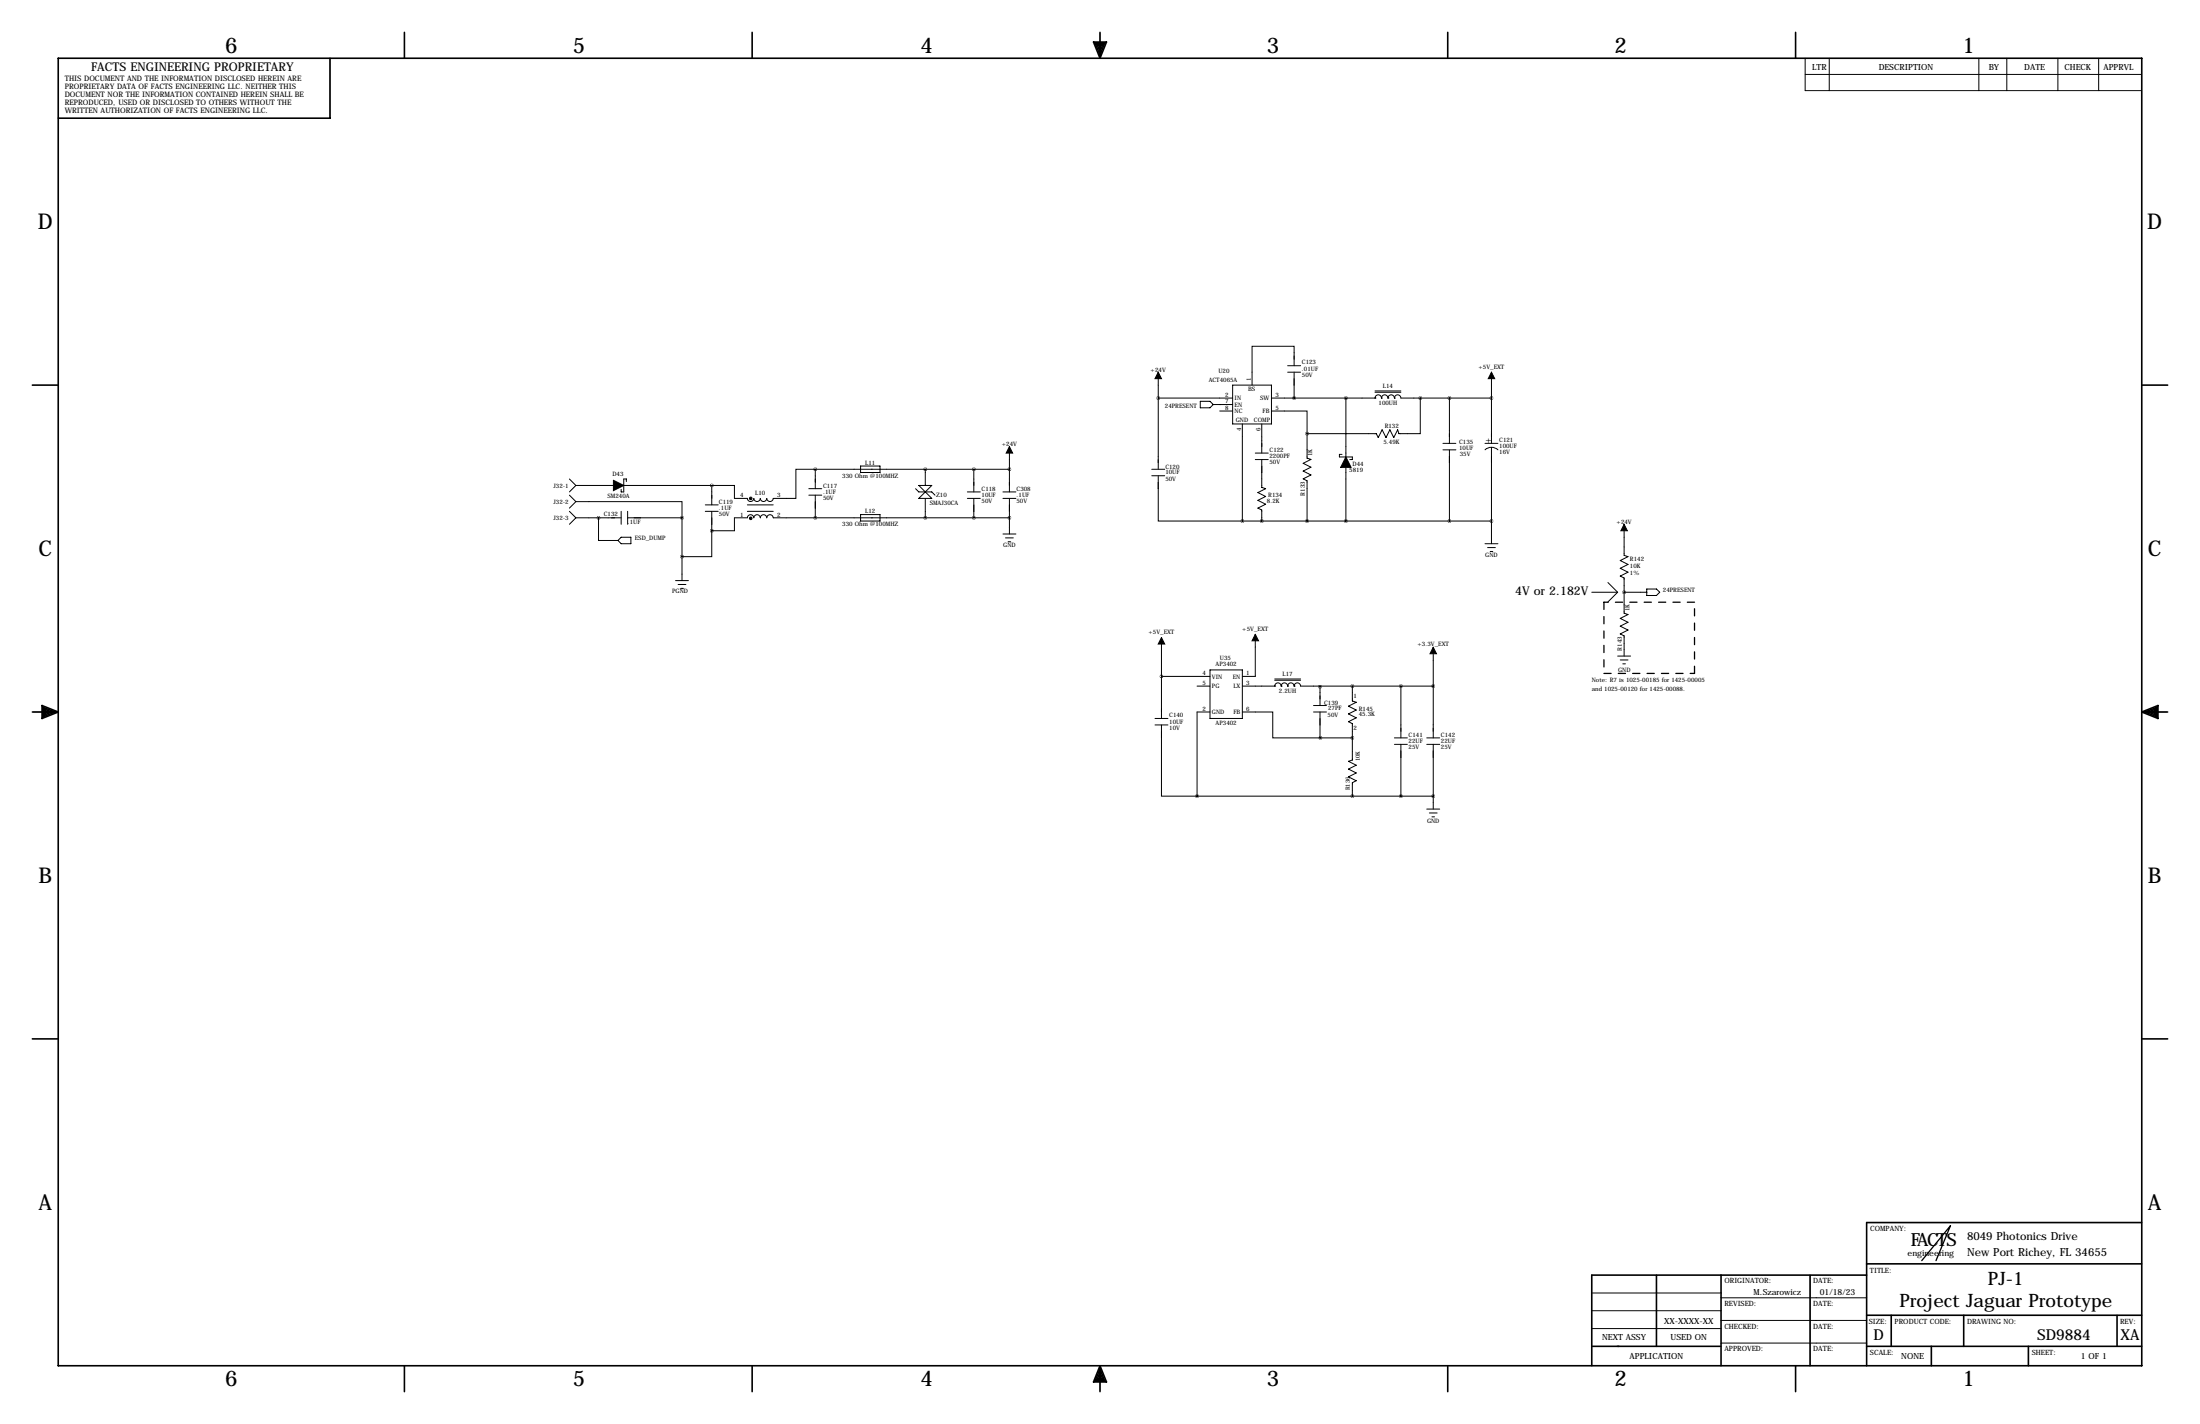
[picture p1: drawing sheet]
<svg xmlns="http://www.w3.org/2000/svg" width="864mm" height="559mm" viewBox="0 0 864 559" stroke-linecap="round" stroke-linejoin="round" font-family="sans-serif">
<g fill="none" stroke="#000" stroke-width=".63">
<path d="M158.7 12.7v10.2M295.2 12.7v10.2M429.3 16.5h5l-2.5 6.4zM429.9 16.9h3.8l-1.9 4.7zM430.5 17.2h2.6l-1.3 3.1zM431.1 17.5h1.3l-.6 1.5zM431.8 12.7v10.2M568.3 12.7v10.2M704.8 12.7v10.2M22.9 22.9h817.8v513h-817.8zM129.5 22.9v23.5h-106.6M12.7 151.1h10.2"/>
<path d="M840.7 151.1h10.2M12.7 279.4h10.2M16.5 276.9l6.4 2.5-6.4 2.5zM16.9 277.5l4.7 1.9-4.7 1.9zM17.2 278.1l3.1 1.3-3.1 1.3zM17.5 278.8l1.5 .6-1.5 .7zM840.7 279.4h10.2M840.7 279.4l6.4-2.5v5zM842 279.4l4.7-1.9v3.8zM843.3 279.4l3.1-1.3v2.6zM844.5 279.4l1.6-.6v1.3zM12.7 407.7h10.2"/>
<path d="M840.7 407.7h10.2M840.7 479.8h-108v56.1M732.7 496h108M650.2 500.4v27.9M675.6 500.4v35.5M710.5 500.4v35.5M732.7 500.4h-107.9v35.5M732.7 516.1h108M742.4 516.1v12.2M770.8 516.1v12.2M831 516.2v12.1M158.7 535.9v10.2"/>
<path d="M295.2 535.9v10.2M431.8 535.9v10.2M431.8 535.9l2.5 6.4h-5zM431.8 537.2l1.9 4.7h-3.8zM431.8 538.5l1.3 3.1h-2.6zM431.8 539.8l.6 1.5h-1.3zM568.3 535.9v10.2M624.8 528.3h50.7M704.8 535.9v10.2M732.7 528.3h108M758.1 528.3v7.6M796.2 528.3v7.6"/>
</g>
<circle cx="635" cy="528.3" r=".32" fill="#000"/>
<g fill="none" stroke="#000" stroke-width=".39">
<path d="M708.6 22.9v12.7h131.7M708.6 29.2h131.7M718.1 22.9v12.7M776.8 22.9v12.7M787.8 22.9v12.7M807.8 22.9v12.7M823.8 22.9v12.7M454.7 146.1v38M454.7 156.2h29.2M471.2 157.5h3.8l1.2 1.3-1.2 1.2h-3.8zM476.2 158.8h7.7M478.8 158.8h.1"/>
<path d="M483.9 151.1h15.2v15.3h-15.2zM499.1 156.2h40.7M505.5 143.5h5M505.5 146.1h5M508 143.5v-7.6h-16.5v15.2M508 146.1v10.1M528.3 156.2v23.1M539.8 156.2a1.27 1.27 0 0 1 1.2-1.3 1.27 1.27 0 0 1 1.3 1.3M539.8 156.2h.1M539.8 153.9h10.1M539.8 153.4h10.1M542.3 156.2a1.27 1.27 0 0 1 1.3-1.3 1.27 1.27 0 0 1 1.2 1.3"/>
<path d="M542.3 156.2h.1M544.8 156.2a1.27 1.27 0 0 1 1.3-1.3 1.27 1.27 0 0 1 1.3 1.3M544.8 156.2h.1M547.4 156.2a1.27 1.27 0 0 1 1.2-1.3 1.27 1.27 0 0 1 1.3 1.3h35.6M547.4 156.2h.1M557.5 156.2v14h-8.4l-.5-1.5-1.5 3-1.5-3-1.5 3-1.6-3-1.5 3-.7-1.5h-27.2M569 156.2v17.8M585.5 146.1v27.9M396.2 175.3v17.7M478.8 161.3h5.1M487.7 166.4v38.1M492.8 177.8h5"/>
<path d="M495.3 166.4v11.4M499.1 161.3h14v8.9M513.1 170.2v9.6l1.5 .5-3 1.5 3 1.5-3 1.6 3 1.5-3 1.5 1.5 .8v15.8M526.8 178.3h-1v1h5.1v1h-1.1M566.4 174h5.1M566.4 176.5h5.1M569 176.5v28M582.9 174h5.1M582.9 176.5a3.7 3.7 0 0 1 5.1 0M585.5 175.5v37.9M223.5 188l2.6 2.5M223.5 194.3l2.6 2.5"/>
<path d="M226.1 196.8h41.6v6.4M226.1 190.5h14.7M226.1 190.5l-2.6 2.5M226.1 196.8l-2.6 2.6M244.9 190.5h34.5M245.9 189v-1h-1v5h-1.1v-1M276.9 198.1h5M279.4 190.5v7.6M293.4 198.1h10.1M317.5 191.8h5.1M317.5 194.3h5.1M320 184.1h-7.6v11.5h-8.9a1.27 1.27 0 0 1-1.2 1.2 1.27 1.27 0 0 1-1.3-1.2 1.27 1.27 0 0 1-1.3 1.2 1.27 1.27 0 0 1-1.2-1.2 1.27 1.27 0 0 1-1.3 1.2 1.27 1.27 0 0 1-1.3-1.2 1.27 1.27 0 0 1-1.3 1.2 1.27 1.27 0 0 1-1.2-1.2h-5.1v-5.1h-8.9"/>
<path d="M320 184.1v7.7M320 194.3v8.9M320 184.1h76.2M337.8 182.9h7.6v2.5h-7.6zM359.4 191.8l1.3 1.2h5.1l1.2 1.3M360.7 190.5h5.1l-5.1 5.1h5.1zM363.2 184.1v6.4M363.2 195.6v7.6M379.7 193h5.1M379.7 195.6h5.1M382.3 184.1v8.9M382.3 195.6v7.6"/>
<path d="M393.7 193h5.1M393.7 195.6h5.1M396.2 195.6v14M452.1 184.1h5.1M452.1 186.7h5.1M454.7 186.7v17.8h33M492.8 180.3h5M495.3 180.3v11l1.5 .5-3 1.5 3 1.5-3 1.5 3 1.6-3 1.5 1.5 .8v4.3M528.3 183.4v21.1M223.5 200.7l2.6 2.5M226.1 203.2h17.7M226.1 203.2l-2.6 2.5"/>
<path d="M234.9 203.2v8.9h7.7M243.8 200.7v5M243.8 210.8h3.8v2.6h-3.8l-1.2-1.3zM246.4 203.2h21.3M246.4 200.7v5M267.7 203.2v24.6M276.9 200.7h5M279.4 208.3v10.1h-11.7M279.4 200.7v7.6M293.4 203.2h-5.1v5.1h-8.9M293.4 200.7h10.1M293.4 203.2a1.27 1.27 0 0 1 1.2-1.2 1.27 1.27 0 0 1 1.3 1.2"/>
<path d="M295.9 203.2a1.27 1.27 0 0 1 1.3-1.2 1.27 1.27 0 0 1 1.2 1.2M298.5 203.2a1.27 1.27 0 0 1 1.2-1.2 1.27 1.27 0 0 1 1.3 1.2M301 203.2a1.27 1.27 0 0 1 1.3-1.2 1.27 1.27 0 0 1 1.2 1.2h92.7M337.8 201.9h7.6v2.6h-7.6zM393.7 209.6h5.1M394.7 211.1h3.1M395.7 212.6h1M487.7 204.5h97.8M582.9 213.4h5.1M583.9 214.9h3.1M585 216.4h1M637.5 205.7v12.2l1.6 .5-3.1 1.6 3.1 1.5-3.1 1.5 3.1 1.5-3.1 1.6 1.5 .7v13.8l1.6 .5-3.1 1.6 3.1 1.5-3.1 1.5 3.1 1.5-3.1 1.6 1.5 .7v8"/>
<path d="M265.2 227.8h5.1M266.2 229.4h3M267.2 230.9h1M624.8 232.4h10.2M631.2 228.6l3.8 3.8M635 232.4l-3.8 3.8M637.5 232.4h8.9M646.4 231.1h3.8l1.3 1.3-1.3 1.3h-3.8zM455.9 250.2v31.7M492.8 248.9v16.5h-5.1M562.6 254v35.6M635 257.5h5.1"/>
<path d="M636 259h3.1M455.9 265.4h19.1M469.9 269.2h5.1M475 262.9h12.7v19h-12.7zM475 279.4h-5.1v33M487.7 279.4h11.9v10.2h18.7M487.7 269.2h12.7M500.4 269.2a1.27 1.27 0 0 1 1.2-1.2 1.27 1.27 0 0 1 1.3 1.2M500.4 269.2h.1M500.4 267h10.1M500.4 266.4h10.1M502.9 269.2a1.27 1.27 0 0 1 1.3-1.2 1.27 1.27 0 0 1 1.3 1.2"/>
<path d="M502.9 269.2h.1M505.5 269.2a1.27 1.27 0 0 1 1.2-1.2 1.27 1.27 0 0 1 1.3 1.2M505.5 269.2h.1M508 269.2a1.27 1.27 0 0 1 1.3-1.2 1.27 1.27 0 0 1 1.2 1.2h7.7v.3M508 269.2h.1M515.6 276.9h5.1M515.6 279.4h5.1M518.2 279.4l.1 10.2M518.2 269.5v7.4M530.9 269.2h-12.7v.3M530.9 269.2v5.9l1.5 .5-3.1 1.5 3.1 1.5-3.1 1.6 3.1 1.5-3.1 1.5 1.6 .8v14.2l-1.6 .6 3.1 1.5-3.1 1.5 3.1 1.5-3.1 1.6 3.1 1.5-1.5 .7v5.3M530.9 269.2h31.7"/>
<path d="M549.9 269.2v20.4M637 260.5h1M453.4 281.9h5.1M453.4 284.5h5.1M455.9 284.5v27.9h14M518.3 289.6h12.6M547.4 289.6h5M547.4 292.1h5M549.9 292.1v20.3M560.1 289.6h5M560.1 292.1h5M562.6 292.1v25.4"/>
<path d="M469.9 312.4h92.7M560.1 317.5h5M561.1 319h3M562.1 320.5h1M624.8 514.3h50.9M624.8 507.4h50.9M675.6 518.2h57.1M675.6 509.3h57.1M624.8 521.4h50.9M675.6 527h57.1"/>
<circle cx="294.7" cy="195.6" r=".51"/>
<circle cx="294.7" cy="195.6" r=".25"/>
<circle cx="294.7" cy="203.4" r=".51"/>
<circle cx="294.7" cy="203.4" r=".25"/>
</g>
<path d="M754.4 494.7l11.3-13.7-5.7 13.7" fill="none" stroke="#000" stroke-width=".51"/>
<path d="M629.6 236.3v28M665.2 236.3h-35.6M629.6 264.3h35.6M665.2 264.3v-28" fill="none" stroke="#000" stroke-width=".51" stroke-dasharray="2.8 2.8"/>
<path d="M454.7 146.1l1.2 2.5h-2.5zM585.5 146.1l1.2 2.5h-2.5zM396.2 175.3l1.3 2.5h-2.5zM240.8 188.5l4.1 2-4.1 2zM528.3 179.3l2.1 4.1h-4.1zM637.5 205.7l1.3 2.6h-2.5zM455.9 250.2l1.3 2.5h-2.5zM492.8 248.9l1.2 2.6h-2.5zM562.6 254l1.3 2.5h-2.6z" fill="#000" stroke="#000" stroke-width=".39"/>
<path d="M382.2 203.2a.05 .05 0 0 0 .1 0 .05 .05 0 0 0-.1 0zM382.2 184.2a.05 .05 0 0 0 .1 0 .05 .05 0 0 0-.1 0zM363.2 184.2a.05 .05 0 0 0 .1 0 .05 .05 0 0 0-.1 0zM363.2 203.2a.05 .05 0 0 0 .1 0 .05 .05 0 0 0-.1 0zM320 203.2a.05 .05 0 0 0 .1 0 .05 .05 0 0 0-.1 0zM320 184.2a.05 .05 0 0 0 .1 0 .05 .05 0 0 0-.1 0zM557.5 156.2a.05 .05 0 0 0 .1 0 .05 .05 0 0 0-.1 0zM528.3 156.2a.05 .05 0 0 0 .1 0 .05 .05 0 0 0-.1 0zM513 204.5a.05 .05 0 0 0 .1 0 .05 .05 0 0 0-.1 0zM528.3 204.5a.05 .05 0 0 0 .1 0 .05 .05 0 0 0-.1 0zM513 170.2a.05 .05 0 0 0 .1 0 .05 .05 0 0 0-.1 0zM487.6 204.5a.05 .05 0 0 0 .1 0 .05 .05 0 0 0-.1 0zM396.2 184.2a.05 .05 0 0 0 .1 0 .05 .05 0 0 0-.1 0zM454.6 156.2a.05 .05 0 0 0 .1 0 .05 .05 0 0 0-.1 0zM585.4 156.2a.05 .05 0 0 0 .1 0 .05 .05 0 0 0-.1 0zM396.2 203.2a.05 .05 0 0 0 .1 0 .05 .05 0 0 0-.1 0zM585.4 204.5a.05 .05 0 0 0 .1 0 .05 .05 0 0 0-.1 0zM568.9 156.2a.05 .05 0 0 0 .1 0 .05 .05 0 0 0-.1 0zM568.9 204.5a.05 .05 0 0 0 .1 0 .05 .05 0 0 0-.1 0zM530.8 289.6a.05 .05 0 0 0 .1 0 .05 .05 0 0 0-.1 0zM518.1 269.5a.05 .05 0 0 0 .1 0 .05 .05 0 0 0-.1 0zM530.8 312.4a.05 .05 0 0 0 .1 0 .05 .05 0 0 0-.1 0zM530.8 269.2a.05 .05 0 0 0 .1 0 .05 .05 0 0 0-.1 0zM518.3 289.6a.05 .05 0 0 0 .1 0 .05 .05 0 0 0-.1 0zM455.9 265.4a.05 .05 0 0 0 .1 0 .05 .05 0 0 0-.1 0zM562.6 269.2a.05 .05 0 0 0 .1 0 .05 .05 0 0 0-.1 0zM549.9 269.2a.05 .05 0 0 0 .1 0 .05 .05 0 0 0-.1 0zM549.9 312.4a.05 .05 0 0 0 .1 0 .05 .05 0 0 0-.1 0zM562.6 312.4a.05 .05 0 0 0 .1 0 .05 .05 0 0 0-.1 0zM637.5 232.4a.05 .05 0 0 0 .1 0 .05 .05 0 0 0-.1 0zM267.7 218.4a.05 .05 0 0 0 .1 0 .05 .05 0 0 0-.1 0zM267.7 203.2a.05 .05 0 0 0 .1 0 .05 .05 0 0 0-.1 0zM234.9 203.2a.05 .05 0 0 0 .1 0 .05 .05 0 0 0-.1 0z" fill="#000" stroke="#000" stroke-width="1.3"/>
<g font-size="8.5">
<text x="88.3" y="20.8">6</text>
<text x="224.9" y="20.8">5</text>
<text x="361.4" y="20.8">4</text>
<text x="497.3" y="20.8">3</text>
<text x="633.8" y="20.8">2</text>
<text x="770.3" y="20.8">1</text>
<text x="14.8" y="90">D</text>
<text x="842.9" y="90">D</text>
<text x="15.1" y="218.3">C</text>
<text x="843.1" y="218.3">C</text>
<text x="15.1" y="346.6">B</text>
<text x="843.1" y="346.6">B</text>
<text x="15.1" y="474.8">A</text>
<text x="843.1" y="474.8">A</text>
<text x="88.3" y="544">6</text>
<text x="224.9" y="544">5</text>
<text x="361.4" y="544">4</text>
<text x="497.3" y="544">3</text>
<text x="633.8" y="544">2</text>
<text x="770.3" y="544">1</text>
</g>
<g font-size="7.3">
<text x="780.3" y="504.2">PJ-1</text>
<text x="745.6" y="513.1">Project Jaguar Prototype</text>
</g>
<text font-size="7.1" x="750.1" y="488.8">FACTS</text>
<g font-size="5.9">
<text x="735.4" y="525.8">D</text>
<text x="799.7" y="525.8">SD9884</text>
<text x="832.4" y="525.8">XA</text>
</g>
<g font-size="4.7">
<text x="35.7" y="27.9">FACTS ENGINEERING PROPRIETARY</text>
<text x="594.8" y="233.7">4V or 2.182V</text>
</g>
<g font-size="4.4">
<text x="772.2" y="486.4">8049 Photonics Drive</text>
<text x="772.2" y="492.8">New Port Richey, FL 34655</text>
</g>
<text font-size="3.6" x="583.2" y="173.7">+</text>
<g font-size="3.3">
<text x="711.4" y="27.3">LTR</text>
<text x="737.5" y="27.3">DESCRIPTION</text>
<text x="780.6" y="27.3">BY</text>
<text x="794.6" y="27.3">DATE</text>
<text x="810.5" y="27.3">CHECK</text>
<text x="825.7" y="27.3">APPRVL</text>
<text x="748.8" y="492.8">engineering</text>
<text x="688.3" y="508">M.Szarowicz</text>
<text x="714.4" y="508">01/18/23</text>
<text x="653.2" y="519.4">XX-XXXX-XX</text>
<text x="628.9" y="525.8">NEXT ASSY</text>
<text x="655.8" y="525.8">USED ON</text>
<text x="639.7" y="533.4">APPLICATION</text>
<text x="746.4" y="533.4">NONE</text>
<text x="816.8" y="533.4">1 OF 1</text>
</g>
<g font-size="3">
<text x="25.4" y="35">PROPRIETARY DATA OF FACTS ENGINEERING LLC. NEITHER THIS</text>
<text x="25.4" y="31.8">THIS DOCUMENT AND THE INFORMATION DISCLOSED HEREIN ARE</text>
<text x="25.4" y="41.3">REPRODUCED, USED OR DISCLOSED TO OTHERS WITHOUT THE</text>
<text x="25.4" y="38.1">DOCUMENT NOR THE INFORMATION CONTAINED HEREIN SHALL BE</text>
<text x="25.4" y="44.5">WRITTEN AUTHORIZATION OF FACTS ENGINEERING LLC.</text>
</g>
<g font-size="2.8">
<text x="734.2" y="483.1">COMPANY:</text>
<text x="676.9" y="503.6">ORIGINATOR:</text>
<text x="711.8" y="503.6">DATE:</text>
<text x="734.1" y="499.4">TITLE:</text>
<text x="676.9" y="512.5">REVISED:</text>
<text x="711.8" y="512.5">DATE:</text>
<text x="676.9" y="521.4">CHECKED:</text>
<text x="711.8" y="521.4">DATE:</text>
<text x="733.5" y="519.4">SIZE:</text>
<text x="743.7" y="519.4">PRODUCT CODE:</text>
<text x="772.2" y="519.4">DRAWING NO:</text>
<text x="832.2" y="519.4">REV:</text>
<text x="676.9" y="530.3">APPROVED:</text>
<text x="711.8" y="530.3">DATE:</text>
<text x="734.1" y="531.6">SCALE:</text>
<text x="797.6" y="531.6">SHEET:</text>
</g>
<g font-size="2.4">
<text x="511" y="143">C123</text>
<text x="451.7" y="145.8">+24V</text>
<text x="474.5" y="149.7">ACT4065A</text>
<text x="478.3" y="146.6">U20</text>
<text x="491" y="149.6" transform="rotate(-90 491 149.6)">1</text>
<text x="511" y="145.5">.01UF</text>
<text x="511" y="148">50V</text>
<text x="580.4" y="144.8">+5V_EXT</text>
<text x="481" y="155.7">2</text>
<text x="489.9" y="153.5">BS</text>
<text x="500.6" y="155.7">3</text>
<text x="542.9" y="152.4">L14</text>
<text x="457.3" y="160">24PRESENT</text>
<text x="481" y="158.2">7</text>
<text x="481" y="160.8">8</text>
<text x="484.6" y="157">IN</text>
<text x="484.6" y="159.6">EN</text>
<text x="494.7" y="157">SW</text>
<text x="500.6" y="160.8">5</text>
<text x="541.2" y="159">100UH</text>
<text x="484.6" y="162.1">NC</text>
<text x="485.1" y="165.4">GND</text>
<text x="492.2" y="165.4">COMP</text>
<text x="495.6" y="162.1">FB</text>
<text x="543.6" y="167.8">R132</text>
<text x="487.2" y="169.3" transform="rotate(-90 487.2 169.3)">4</text>
<text x="494.8" y="169.3" transform="rotate(-90 494.8 169.3)">6</text>
<text x="588.5" y="173.5">C121</text>
<text x="393.3" y="175">+24V</text>
<text x="498.3" y="177.3">C122</text>
<text x="498.3" y="179.8">2200PF</text>
<text x="515.1" y="179" transform="rotate(-90 515.1 179)">1K</text>
<text x="543.1" y="174.2">5.49K</text>
<text x="572.8" y="174.2">C135</text>
<text x="572.8" y="176.4">10UF</text>
<text x="573" y="179">35V</text>
<text x="588.5" y="175.8">100UF</text>
<text x="588.5" y="178.2">16V</text>
<text x="339.7" y="182.4">L11</text>
<text x="457.5" y="183.9">C120</text>
<text x="498.3" y="182.3">50V</text>
<text x="529.7" y="185.3">5819</text>
<text x="531" y="182.8">D44</text>
<text x="217.3" y="191.3">J32-1</text>
<text x="240.4" y="186.9">D43</text>
<text x="323.1" y="191.5">C117</text>
<text x="330.6" y="187.6">330 Ohm @100MHZ</text>
<text x="457.5" y="186.1">10UF</text>
<text x="457.5" y="188.6">50V</text>
<text x="217.3" y="197.7">J32-2</text>
<text x="238.5" y="195.3">SM240A</text>
<text x="282.2" y="197.9">C119</text>
<text x="290.5" y="195.1">4</text>
<text x="296.5" y="194.3">L10</text>
<text x="305.1" y="195.1">3</text>
<text x="323.1" y="193.7">.1UF</text>
<text x="323.1" y="196.2">50V</text>
<text x="367.5" y="195.2">Z10</text>
<text x="385.3" y="192.5">C118</text>
<text x="385.3" y="195.1">10UF</text>
<text x="385.3" y="197.5">50V</text>
<text x="399" y="192.8">C308</text>
<text x="399" y="195">.1UF</text>
<text x="399" y="197.5">50V</text>
<text x="497.3" y="197.5">8.2K</text>
<text x="497.8" y="195.1">R134</text>
<text x="512.2" y="194.5" transform="rotate(-90 512.2 194.5)">R133</text>
<text x="237" y="202.3">C132</text>
<text x="282.2" y="200">.1UF</text>
<text x="282.2" y="202.6">50V</text>
<text x="290.5" y="202.7">1</text>
<text x="305.1" y="202.7">2</text>
<text x="339.7" y="201.4">L12</text>
<text x="364.9" y="198">SMAJ30CA</text>
<text x="217.3" y="204">J32-3</text>
<text x="246.4" y="205.7">.1UF</text>
<text x="330.6" y="206.4">330 Ohm @100MHZ</text>
<text x="634.6" y="205.5">+24V</text>
<text x="249.2" y="212.1">ESD_DUMP</text>
<text x="393.8" y="214.6">GND</text>
<text x="583" y="218.4">GND</text>
<text x="639.8" y="220.2">R142</text>
<text x="639.8" y="223">10K</text>
<text x="639.8" y="225.8">1%</text>
<text x="263.8" y="232.7">PGND</text>
<text x="652.8" y="232.2">24PRESENT</text>
<text x="639.6" y="239.9" transform="rotate(-90 639.6 239.9)">1K</text>
<text x="450.8" y="248.9">+5V_EXT</text>
<text x="487.7" y="247.7">+5V_EXT</text>
<text x="556.4" y="253.5">+3.3V_EXT</text>
<text x="636.7" y="255.4" transform="rotate(-90 636.7 255.4)">R143</text>
<text x="477.2" y="261.2">AP3402</text>
<text x="478.9" y="259.1">U35</text>
<text x="635.2" y="263.8">GND</text>
<text x="472.1" y="264.9">4</text>
<text x="472.1" y="268.7">5</text>
<text x="475.7" y="266.3">VIN</text>
<text x="483.9" y="266.3">EN</text>
<text x="489.2" y="264.9">1</text>
<text x="489.2" y="268.7">3</text>
<text x="503.5" y="265.4">L17</text>
<text x="624.8" y="267.5">Note: R7 is 1025-00185 for 1425-00005</text>
<text x="475.7" y="270.1">PG</text>
<text x="484.2" y="270.1">LX</text>
<text x="502.1" y="272">2.2UH</text>
<text x="531.4" y="273.8">1</text>
<text x="624.8" y="271.3">and 1025-00120 for 1425-00088.</text>
<text x="459" y="281.4">C140</text>
<text x="472.1" y="278.9">2</text>
<text x="475.7" y="280.2">GND</text>
<text x="484.2" y="280.2">FB</text>
<text x="489.2" y="278.9">6</text>
<text x="519.8" y="276.6">C139</text>
<text x="521.2" y="281.3">50V</text>
<text x="521.3" y="278.8">27PF</text>
<text x="533.4" y="278.9">R145</text>
<text x="533.4" y="281.1">45.3K</text>
<text x="459" y="284">10UF</text>
<text x="459" y="286.4">10V</text>
<text x="477.2" y="284.6">AP3402</text>
<text x="531.4" y="286.6">2</text>
<text x="553" y="289.1">C141</text>
<text x="553" y="291.6">22UF</text>
<text x="565.7" y="289.1">C142</text>
<text x="565.7" y="291.6">22UF</text>
<text x="553" y="294">25V</text>
<text x="565.7" y="294">25V</text>
<text x="560.2" y="322.8">GND</text>
</g>
<g font-size="2.3">
<text x="533.7" y="298.8" transform="rotate(-90 533.7 298.8)">10K</text>
<text x="529.9" y="310.2" transform="rotate(-90 529.9 310.2)">R136</text>
</g>
</svg>
